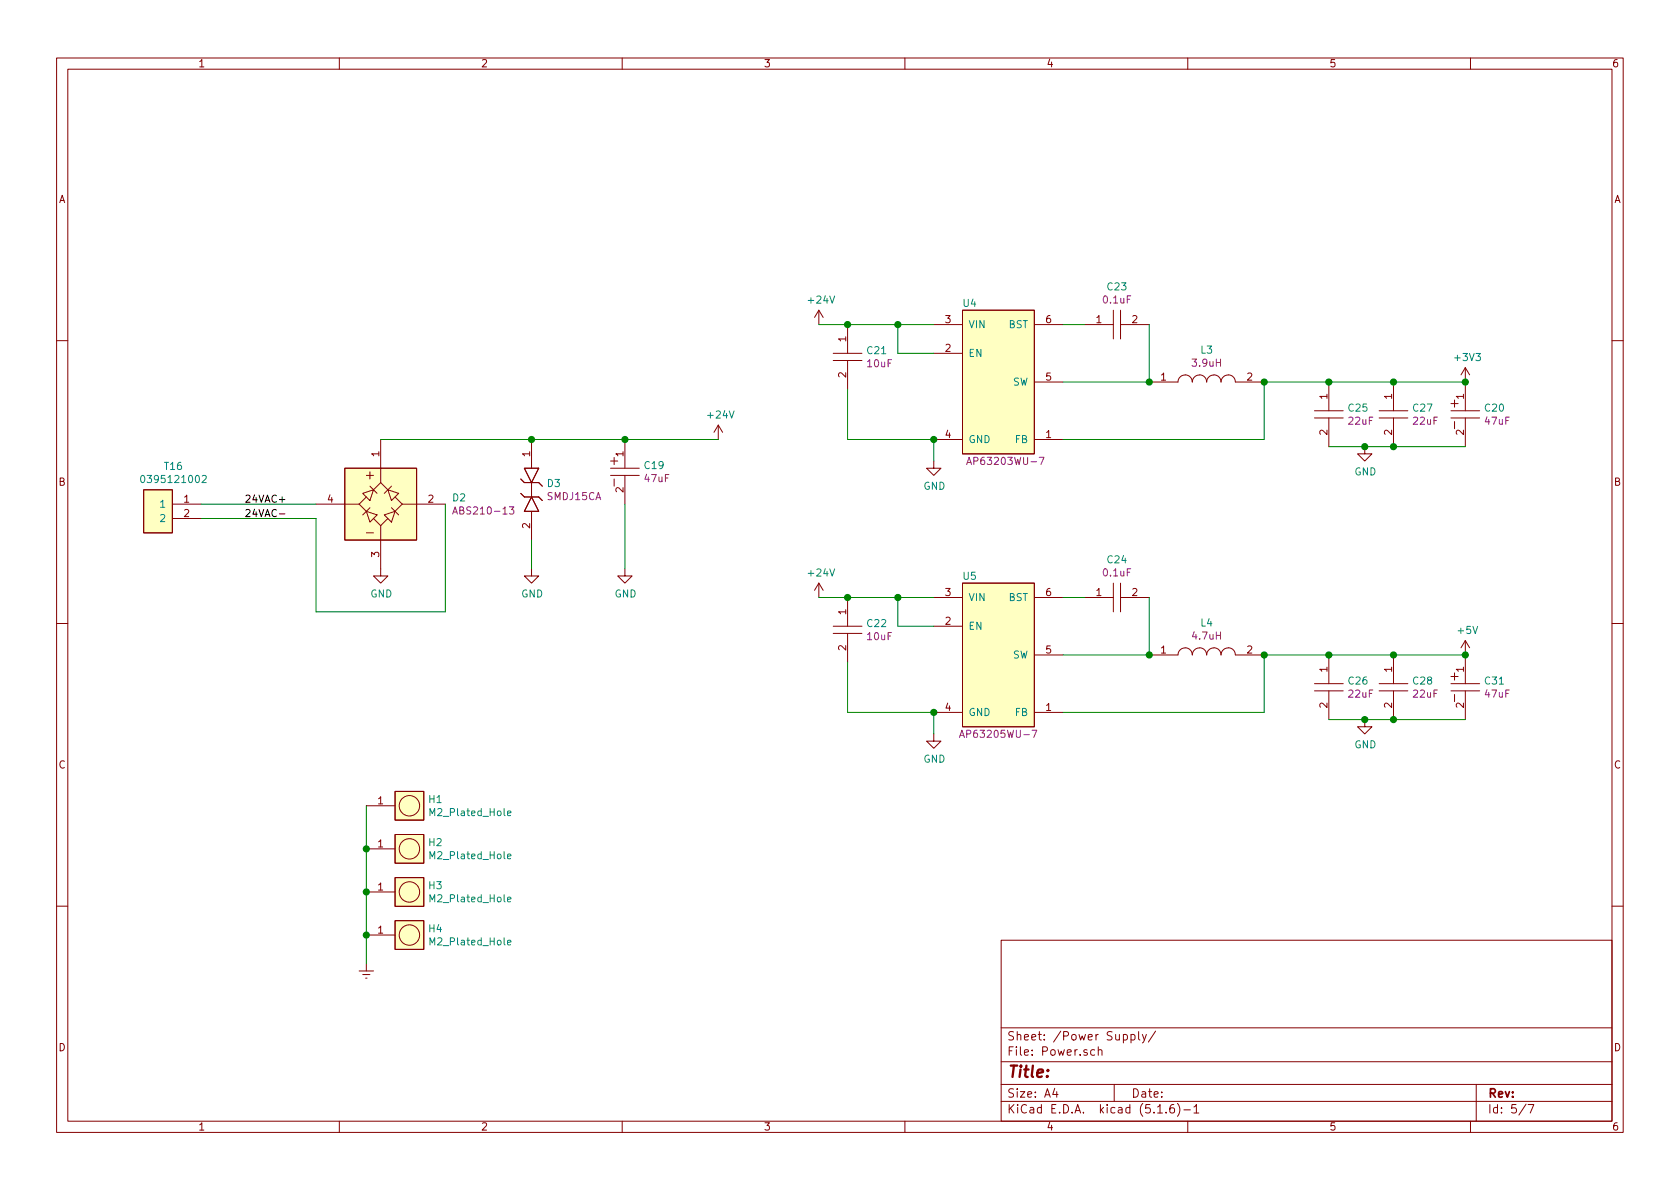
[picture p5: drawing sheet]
<svg xmlns="http://www.w3.org/2000/svg" width="297mm" height="210mm" viewBox="0 0 297 210" stroke-linecap="round" stroke-linejoin="round" font-family="sans-serif">
<g fill="none" stroke="#840000" stroke-width=".18">
<path d="M10 10.3h277v189.9h-277zM12 12.2h273v186.1h-273zM60 10.3v1.9M110 10.3v1.9M160 10.3v1.9M210 10.3v1.9M260 10.3v1.9M144.8 54.9l-.8 1.2M144.8 54.9v2.5M144.8 54.9l.7 1.2M149.9 57.4v5.1M165.1 57.4h5.1"/>
<path d="M170.2 54.9h12.7v25.4h-12.7zM182.9 57.4h5.1M191.8 57.4h5M196.8 54.9v5M198.1 57.4h5.1M198.1 54.9v5M10 60.2h2M67.3 77.7v7.6M94 77.7v5.1M110.5 77.7v5.1M127 75.2l-.8 1.2M127 75.2v2.5"/>
<path d="M127 75.2l.8 1.2M147.3 62.5h5.1M147.3 63.7h5.1M149.9 63.7v5.1M165.1 77.7h5.1M165.1 62.5h5.1M182.9 67.6h5.1M182.9 77.7h5.1M203.2 67.6h5.1a1.26 1.26 0 0 1 1.2-1.3 1.26 1.26 0 0 1 1.3 1.3 1.27 1.27 0 0 1 1.3-1.3 1.27 1.27 0 0 1 1.2 1.3M213.4 67.6a1.26 1.26 0 0 1 1.2-1.3 1.26 1.26 0 0 1 1.3 1.3 1.27 1.27 0 0 1 1.2-1.3 1.27 1.27 0 0 1 1.3 1.3M218.4 67.6h5.1M232.4 72.6h5.1"/>
<path d="M232.4 73.9h5.1M234.9 67.6v5M234.9 73.9v5.1M241.3 79v1.3h1.3l-1.3 1.2-1.3-1.2h1.3M243.8 72.6h5.1M243.8 73.9h5.1M246.4 67.6v5M246.4 73.9v5.1M256.5 72.6h5.1M256.5 73.9h5.1M256.5 71.4h1.3M257.2 70.7v1.3"/>
<path d="M257.2 74.5v1.3M259.1 65v7.6M259.1 73.9v5.1M259.1 65l-.8 1.3M259.1 65l.7 1.3M285 60.2h2M25.4 86.6h5.1v7.6h-5.1zM30.5 89.1h5.1M30.5 91.7h5.1M55.9 89.1h7.6M61 82.8h12.7v12.7h-12.7zM63.5 89.1l1.3 1.3"/>
<path d="M64.1 87.2l1.9-.6-.6 1.9zM64.8 90.4l1.9 .7-1.3 1.2zM64.8 84.1h1.2M64.8 94.2h1.2M64.8 87.9l-1.3 1.2M65.4 86l1.3 1.2M65.4 83.4v1.3M65.4 89.8l-1.3 1.3M66 91.7l1.3 1.3M67.3 93v8.8h1.3l-1.3 1.3-1.3-1.3h1.3M67.3 85.3l-1.3 1.3M67.3 85.3l1.3 1.3"/>
<path d="M67.9 91.1l1.9-.7-.6 1.9zM68.6 86.6l1.9 .6-1.3 1.3zM68.6 91.7l-1.3 1.3M69.2 86l-1.3 1.2M69.2 89.8l1.3 1.3M69.8 87.9l1.3 1.2M71.1 89.1h7.6M71.1 89.1l-1.3 1.3M92.1 84.7l.6 .6h2.5l.7 .7M92.1 87.2l.6 .7h2.5l.7 .6M92.7 82.8h2.5l-1.2 2.5zM94 87.9l1.2 2.5h-2.5z"/>
<path d="M94 85.3v2.6M94 90.4v5.1M107.9 81.5h1.3M107.9 82.8h5.1M107.9 84.1h5.1M108.6 80.9v1.3M108.6 84.7v1.3M110.5 84.1v5M165.1 81.5v1.3h1.3l-1.3 1.3-1.3-1.3h1.3M10 110.3h2M94 100.6v1.2h1.2l-1.2 1.3-1.3-1.3h1.3M110.5 100.6v1.2h1.3l-1.3 1.3-1.3-1.3h1.3"/>
<path d="M144.8 103.1v2.6M144.8 103.1l-.8 1.3M144.8 103.1l.7 1.3M147.3 110.7h5.1M147.3 112h5.1M149.9 105.7v5M149.9 112v5.1M165.1 110.7h5.1M165.1 105.7h5.1M170.2 103.1h12.7v25.4h-12.7zM182.9 115.8h5.1M182.9 105.7h5.1"/>
<path d="M191.8 105.7h5M196.8 103.1v5.1M198.1 103.1v5.1M198.1 105.7h5.1M209.5 114.6a1.26 1.26 0 0 0-1.2 1.2h-5.1M209.5 114.5a1.25 1.25 0 0 1 1.3 1.3 1.3 1.3 0 0 1 1.3-1.2M212.1 114.5a1.25 1.25 0 0 1 1.2 1.3M214.6 114.6a1.26 1.26 0 0 0-1.2 1.2M214.6 114.5a1.25 1.25 0 0 1 1.3 1.3 1.3 1.3 0 0 1 1.3-1.2M217.2 114.5a1.25 1.25 0 0 1 1.2 1.3M218.4 115.8h5.1M234.9 115.8v5.1"/>
<path d="M246.4 115.8v5.1M256.5 119.6h1.3M257.2 119v1.3M259.1 113.3v7.6M259.1 113.3l-.8 1.2M259.1 113.3l.7 1.2M285 110.3h2M69.8 139.9h5.1v5.1h-5.1zM165.1 129.8v1.3h1.3l-1.3 1.2-1.3-1.2h1.3M165.1 126h5.1M182.9 126h5.1M232.4 120.9h5.1"/>
<path d="M232.4 122.2h5.1M234.9 122.2v5M241.3 127.2v1.3h1.3l-1.3 1.3-1.3-1.3h1.3M243.8 120.9h5.1M243.8 122.2h5.1M246.4 122.2v5M256.5 120.9h5.1M256.5 122.2h5.1M257.2 122.8v1.3M259.1 122.2v5M64.8 157.7h5M64.8 150.1h5"/>
<path d="M64.8 142.5h5M69.8 155.2h5.1v5.1h-5.1zM69.8 147.6h5.1v5h-5.1zM10 160.2h2M63.5 171.7h2.5M64.1 172.3h1.3M64.6 173h.3M64.8 170.4v1.3M64.8 165.3h5M69.8 162.8h5.1v5.1h-5.1zM177 166.3h108v32h-108zM285 160.2h2"/>
<path d="M60 198.3v1.9M110 198.3v1.9M160 198.3v1.9M177 194.8h108M177 191.8h108M177 187.8h108M177 181.8h108M186.5 192.5l-.4 1h1M186.8 193v1M193.5 185.7l-.4-.1-.3 .3 .1 .6 .2 .1 .4-.1M194.2 185.7h.1a.37 .37 0 0 1 .5 .1v.8M194.2 185.1v1.5"/>
<path d="M197 191.8v3M200 183l.4-.1 .3 .3-.1 .6h-.6M200 182.9v1.5M201.3 182.4v1.3l.2 .2M202 182.9l.3 1M202.7 182.9l-.5 1.4-.2 .1M204.3 182.3l-1.3 2M204.7 196.8h.8M206.2 196.7v.1M207.5 195.3a.59 .59 0 0 0-.7 .7v.5l.2 .2 .4 .1 .2-.1 .1-.5-.2-.2-.4-.1-.3 .3M208.2 195.1a1.71 1.71 0 0 1 0 2.3M209.3 196.3h1.2"/>
<path d="M210 198.3v1.9M211.1 195.8l.4-.5v1.5M211.1 196.8h.9M260 198.3v1.9M261 191.8v6.5M269.8 195.2l-1.2 2M270.2 195.3h1l-.6 1.5"/>
<circle cx="72.4" cy="157.7" r="1.8"/>
<circle cx="72.4" cy="150.1" r="1.8"/>
<circle cx="72.4" cy="142.5" r="1.8"/>
<circle cx="72.4" cy="165.3" r="1.8"/>
</g>
<g fill="#ffffc2" stroke="#ffffc2" stroke-width=".18">
<path d="M69.8 162.8h5.1v5.1h-5.1z"/>
<path d="M69.8 155.2h5.1v5.1h-5.1z"/>
<path d="M69.8 147.6h5.1v5h-5.1z"/>
<path d="M69.8 139.9h5.1v5.1h-5.1z"/>
<path d="M61 82.8h12.7v12.7h-12.7z"/>
<path d="M170.2 54.9h12.7v25.4h-12.7z"/>
<path d="M25.4 86.6h5.1v7.6h-5.1z"/>
<path d="M170.2 103.1h12.7v25.4h-12.7z"/>
</g>
<path d="M25 84.2l.2-.1a.67 .67 0 0 1 .4 .6 .67 .67 0 0 1-.4 .6l-.3-.2v-.2zM35.8 84.2l.4-.1 .3 .3-.1 .2-.7 .7h.8M89.7 159l.6-.1v-.2l-.4-.1-.2 .2 .1 .6h.5M89.7 151.4l.6-.1v-.2l-.4-.1-.2 .2 .1 .6h.5M89.7 143.8l.6-.1v-.2l-.4-.1-.2 .2 .1 .6h.5M89.7 166.7l.6-.1v-.3h-.4l-.2 .1 .1 .7h.5" fill="none" stroke="#008484" stroke-width=".18"/>
<path d="M80 90.9l.5-1.3 .4 1.3M80.2 90.5h.6M90.1 89.6h.8l-.5 .5 .4 .1v.6l-.2 .1-.5-.1M170.9 82.1l.4-1.2 .5 1.2M171 81.8h.7M183.7 80.9h.9l-.6 1.2M169.6 130.4l.5-1.3 .4 1.3M169.8 130h.6M182.5 129.1h.8l-.5 1.3" fill="none" stroke="#840084" stroke-width=".18"/>
<g fill="none" stroke="#008400" stroke-width=".18">
<path d="M144.8 57.4h20.3M158.7 57.4v5.1h6.4M188 57.4h3.8M203.2 57.4v10.2h-15.2M67.3 77.7h59.7M149.9 68.8v8.9h15.2v3.8M234.9 79h24.2M259.1 67.6h-35.6v10.1h-35.5M35.6 89.1h20.3M78.7 89.1v19.1h-22.8v-16.5h-20.3M94 95.5v5.1M110.5 89.1v11.5"/>
<path d="M144.8 105.7h20.3M149.9 117.1v8.9h15.2v3.8M158.7 105.7v5h6.4M188 105.7h3.8M203.2 105.7v10.1h-15.2M259.1 115.8h-35.6v10.2h-35.5M234.9 127.2h24.2M64.8 142.5v27.9"/>
</g>
<path d="M49.4 90.9h1M49.4 88.3h1" fill="none" stroke="#000" stroke-width=".18"/>
<g fill="#008400" stroke="#008400" stroke-width=".25">
<circle cx="259.1" cy="115.8" r=".51"/>
<circle cx="158.8" cy="57.4" r=".51"/>
<circle cx="246.4" cy="127.2" r=".51"/>
<circle cx="246.4" cy="115.8" r=".51"/>
<circle cx="259.1" cy="67.6" r=".51"/>
<circle cx="64.8" cy="165.3" r=".51"/>
<circle cx="165.1" cy="77.7" r=".51"/>
<circle cx="149.9" cy="57.4" r=".51"/>
<circle cx="246.4" cy="79" r=".51"/>
<circle cx="203.2" cy="115.8" r=".51"/>
<circle cx="64.8" cy="157.7" r=".51"/>
<circle cx="223.5" cy="67.6" r=".51"/>
<circle cx="64.8" cy="150.1" r=".51"/>
<circle cx="223.5" cy="115.8" r=".51"/>
<circle cx="110.5" cy="77.7" r=".51"/>
<circle cx="203.2" cy="67.6" r=".51"/>
<circle cx="235" cy="115.8" r=".51"/>
<circle cx="165.1" cy="126" r=".51"/>
<circle cx="158.8" cy="105.7" r=".51"/>
<circle cx="241.3" cy="127.2" r=".51"/>
<circle cx="241.3" cy="79" r=".51"/>
<circle cx="94" cy="77.7" r=".51"/>
<circle cx="246.4" cy="67.6" r=".51"/>
<circle cx="149.9" cy="105.7" r=".51"/>
<circle cx="235" cy="67.6" r=".51"/>
</g>
<text font-size="2.8" fill="#840000" x="178" y="190.5">Title:</text>
<g font-size="2.1" fill="#840000">
<text x="178" y="184">Sheet: /Power Supply/</text>
<text x="178" y="186.7">File: Power.sch</text>
<text x="178" y="196.9">KiCad E.D.A. kicad (5.1.6)-1</text>
<text x="178" y="194.1">Size: A4</text>
<text x="200" y="194.1">Date:</text>
<text x="263" y="194.1">Rev:</text>
<text x="263" y="196.9">Id: 5/7</text>
</g>
<g font-size="1.8" fill="#840000">
<text x="35" y="11.9">1</text>
<text x="85" y="11.9">2</text>
<text x="135" y="11.9">3</text>
<text x="185" y="11.9">4</text>
<text x="235" y="11.9">5</text>
<text x="285" y="11.9">6</text>
<text x="10.4" y="35.9">A</text>
<text x="285.4" y="35.9">A</text>
<text x="167.2" y="57.1">3</text>
<text x="184.9" y="57.1">6</text>
<text x="193.8" y="57.1">1</text>
<text x="200.2" y="57.1">2</text>
<text x="149.6" y="60.4" transform="rotate(-90 149.6 60.4)">1</text>
<text x="167.2" y="62.2">2</text>
<text x="149.6" y="66.8" transform="rotate(-90 149.6 66.8)">2</text>
<text x="184.9" y="67.3">5</text>
<text x="205.3" y="67.3">1</text>
<text x="220.5" y="67.3">2</text>
<text x="234.7" y="70.6" transform="rotate(-90 234.7 70.6)">1</text>
<text x="246.1" y="70.6" transform="rotate(-90 246.1 70.6)">1</text>
<text x="258.8" y="70.6" transform="rotate(-90 258.8 70.6)">1</text>
<text x="167.2" y="77.5">4</text>
<text x="184.9" y="77.5">1</text>
<text x="234.7" y="76.9" transform="rotate(-90 234.7 76.9)">2</text>
<text x="246.1" y="76.9" transform="rotate(-90 246.1 76.9)">2</text>
<text x="258.8" y="76.9" transform="rotate(-90 258.8 76.9)">2</text>
<text x="67.1" y="80.7" transform="rotate(-90 67.1 80.7)">1</text>
<text x="93.7" y="80.7" transform="rotate(-90 93.7 80.7)">1</text>
<text x="110.2" y="80.7" transform="rotate(-90 110.2 80.7)">1</text>
<text x="10.4" y="85.9">B</text>
<text x="32.5" y="88.9">1</text>
<text x="57.9" y="88.9">4</text>
<text x="75.7" y="88.9">2</text>
<text x="110.2" y="87.1" transform="rotate(-90 110.2 87.1)">2</text>
<text x="285.4" y="85.9">B</text>
<text x="32.5" y="91.4">2</text>
<text x="93.7" y="93.4" transform="rotate(-90 93.7 93.4)">2</text>
<text x="67.1" y="98.5" transform="rotate(-90 67.1 98.5)">3</text>
<text x="167.2" y="105.4">3</text>
<text x="184.9" y="105.4">6</text>
<text x="193.8" y="105.4">1</text>
<text x="200.2" y="105.4">2</text>
<text x="149.6" y="108.7" transform="rotate(-90 149.6 108.7)">1</text>
<text x="167.2" y="110.5">2</text>
<text x="149.6" y="115" transform="rotate(-90 149.6 115)">2</text>
<text x="184.9" y="115.6">5</text>
<text x="205.3" y="115.6">1</text>
<text x="220.5" y="115.6">2</text>
<text x="234.7" y="118.8" transform="rotate(-90 234.7 118.8)">1</text>
<text x="246.1" y="118.8" transform="rotate(-90 246.1 118.8)">1</text>
<text x="258.8" y="118.8" transform="rotate(-90 258.8 118.8)">1</text>
<text x="167.2" y="125.7">4</text>
<text x="184.9" y="125.7">1</text>
<text x="234.7" y="125.2" transform="rotate(-90 234.7 125.2)">2</text>
<text x="246.1" y="125.2" transform="rotate(-90 246.1 125.2)">2</text>
<text x="258.8" y="125.2" transform="rotate(-90 258.8 125.2)">2</text>
<text x="10.4" y="135.9">C</text>
<text x="285.4" y="135.9">C</text>
<text x="66.8" y="142.2">1</text>
<text x="66.8" y="149.9">1</text>
<text x="66.8" y="157.5">1</text>
<text x="66.8" y="165.1">1</text>
<text x="10.4" y="185.9">D</text>
<text x="285.4" y="185.9">D</text>
<text x="35" y="199.9">1</text>
<text x="85" y="199.9">2</text>
<text x="135" y="199.9">3</text>
<text x="185" y="199.9">4</text>
<text x="235" y="199.9">5</text>
<text x="285" y="199.9">6</text>
</g>
<g font-size="1.8" fill="#008484">
<text x="143.1" y="53.7">+24V</text>
<text x="195.9" y="51.4">C23</text>
<text x="170.3" y="54.3">U4</text>
<text x="171.2" y="58">VIN</text>
<text x="178.3" y="58">BST</text>
<text x="153.4" y="62.6">C21</text>
<text x="171.2" y="63.1">EN</text>
<text x="212.3" y="62.5">L3</text>
<text x="257.4" y="63.8">+3V3</text>
<text x="179" y="68.2">SW</text>
<text x="125.3" y="74">+24V</text>
<text x="238.5" y="72.8">C25</text>
<text x="249.9" y="72.8">C27</text>
<text x="262.6" y="72.8">C20</text>
<text x="29.1" y="83.1">T16</text>
<text x="114" y="83">C19</text>
<text x="171.2" y="78.4">GND</text>
<text x="179.5" y="78.4">FB</text>
<text x="25.8" y="85.4">0395121002</text>
<text x="28.5" y="89.8">1</text>
<text x="80.1" y="88.7">D2</text>
<text x="96.8" y="86.1">D3</text>
<text x="163.3" y="86.6">GND</text>
<text x="239.5" y="84.1">GND</text>
<text x="28.5" y="92.3">2</text>
<text x="143.1" y="101.9">+24V</text>
<text x="195.9" y="99.6">C24</text>
<text x="65.5" y="105.7">GND</text>
<text x="92.2" y="105.7">GND</text>
<text x="108.7" y="105.7">GND</text>
<text x="170.3" y="102.5">U5</text>
<text x="171.2" y="106.3">VIN</text>
<text x="178.3" y="106.3">BST</text>
<text x="153.4" y="110.9">C22</text>
<text x="171.2" y="111.4">EN</text>
<text x="212.3" y="110.8">L4</text>
<text x="257.9" y="112.1">+5V</text>
<text x="179" y="116.5">SW</text>
<text x="238.5" y="121.1">C26</text>
<text x="249.9" y="121.1">C28</text>
<text x="262.6" y="121.1">C31</text>
<text x="171.2" y="126.6">GND</text>
<text x="179.5" y="126.6">FB</text>
<text x="163.3" y="134.9">GND</text>
<text x="239.5" y="132.3">GND</text>
<text x="75.9" y="142">H1</text>
<text x="75.9" y="149.6">H2</text>
<text x="76.4" y="144.3">M2_Plated_Hole</text>
<text x="76.4" y="151.9">M2_Plated_Hole</text>
<text x="75.9" y="157.2">H3</text>
<text x="76.4" y="159.6">M2_Plated_Hole</text>
<text x="75.9" y="164.9">H4</text>
<text x="76.4" y="167.2">M2_Plated_Hole</text>
</g>
<g font-size="1.8" fill="#840084">
<text x="195.2" y="53.7">0.1uF</text>
<text x="153.4" y="64.9">10uF</text>
<text x="210.9" y="64.8">3.9uH</text>
<text x="238.5" y="75.1">22uF</text>
<text x="250" y="75.1">22uF</text>
<text x="262.7" y="75.1">47uF</text>
<text x="171.9" y="82.2">AP63203WU-7</text>
<text x="96.8" y="88.4">SMDJ15CA</text>
<text x="114.1" y="85.3">47uF</text>
<text x="80.9" y="91">ABS210-13</text>
<text x="195.2" y="101.9">0.1uF</text>
<text x="153.4" y="113.2">10uF</text>
<text x="210.9" y="113.1">4.7uH</text>
<text x="238.5" y="123.4">22uF</text>
<text x="250" y="123.4">22uF</text>
<text x="262.7" y="123.4">47uF</text>
<text x="170.6" y="130.5">AP63205WU-7</text>
</g>
<g font-size="1.8">
<text x="43.2" y="88.9">24VAC+</text>
<text x="43.2" y="91.4">24VAC-</text>
</g>
</svg>
